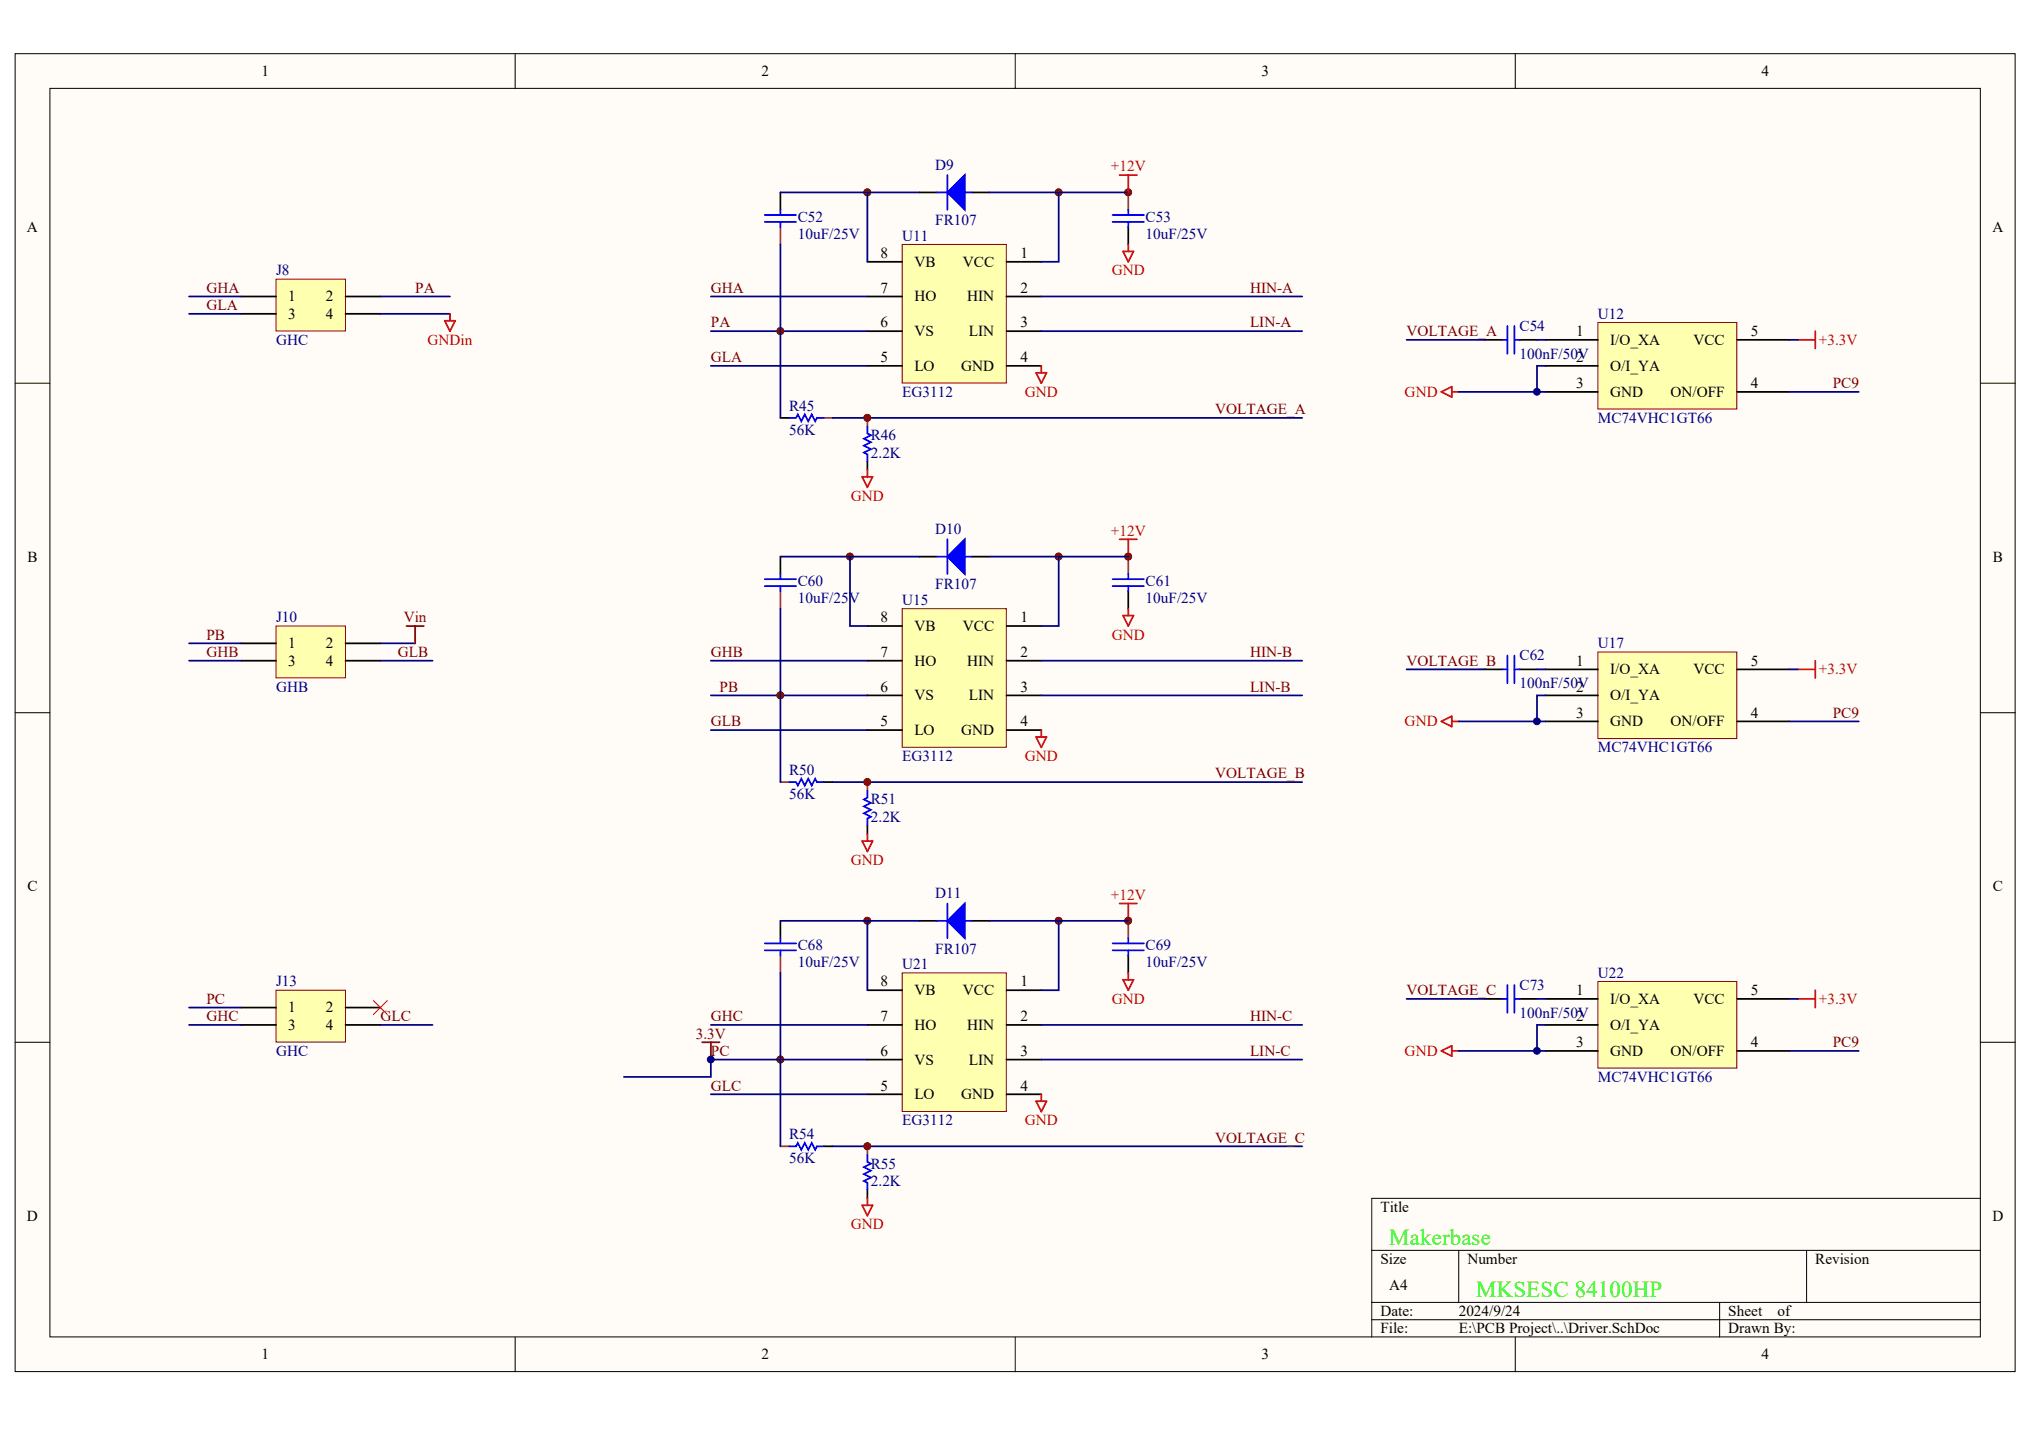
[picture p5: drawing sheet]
<svg xmlns="http://www.w3.org/2000/svg" width="287mm" height="202mm" viewBox="0 0 287 202" stroke-linecap="round" stroke-linejoin="round" font-family="sans-serif">
<g fill="#fffcf8" stroke="#000" stroke-width=".14">
<path d="M2.1 7.6h282.2v185.9h-282.2z"/>
<path d="M7 12.5h272.4v176.1h-272.4z"/>
</g>
<g fill="none" stroke="#000" stroke-width=".14">
<path d="M72.7 7.6v4.9M143.2 7.6v4.9M213.8 7.6v4.9M2.1 54.1h4.9M279.4 54.1h4.9M2.1 100.5h4.9M279.4 100.5h4.9M2.1 147h4.9M279.4 147h4.9M193.5 176.4h85.9M205.8 176.4v7.3M254.9 176.4v7.3"/>
<path d="M279.4 169h-85.9v19.6M72.7 188.6v4.9M143.2 188.6v4.9M193.5 183.7h85.9M193.5 186.2h85.9M213.8 188.6v4.9M242.6 183.7v4.9"/>
</g>
<g fill="#000080" stroke="#000080" stroke-width=".14">
<circle cx="110.1" cy="149.5" r=".48"/>
<circle cx="110.1" cy="98.1" r=".48"/>
<circle cx="110.1" cy="46.7" r=".48"/>
<circle cx="119.9" cy="78.5" r=".48"/>
<circle cx="122.4" cy="161.7" r=".48"/>
<circle cx="122.4" cy="129.9" r=".48"/>
<circle cx="122.4" cy="110.3" r=".48"/>
<circle cx="122.4" cy="58.9" r=".48"/>
<circle cx="122.4" cy="27.1" r=".48"/>
<circle cx="149.3" cy="129.9" r=".48"/>
<circle cx="149.3" cy="78.5" r=".48"/>
<circle cx="149.3" cy="27.1" r=".48"/>
<circle cx="159.2" cy="129.9" r=".48"/>
<circle cx="159.2" cy="78.5" r=".48"/>
<circle cx="159.2" cy="27.1" r=".48"/>
</g>
<path d="M110.1 32v2.5M159.2 27.1v2.5M116.2 58.9h1.3M122.4 58.9v1.3M159.2 78.5v2.5M110.1 83.4v2.5M110.1 110.3h1.2M122.4 110.3v1.2M110.1 134.8v2.4M159.2 129.9v2.4M110.1 161.7h1.2M122.4 161.7v1.2" fill="none" stroke="#a1006a" stroke-width=".25"/>
<g fill="none" stroke="#000" stroke-width=".25">
<path d="M110.1 27.1v2.5M129.7 27.1h2.5M137.1 27.1h2.4M159.2 32v2.5M110.1 58.9h1.2M110.1 78.5v2.5M122.4 65.1v1.2M129.7 78.5h2.5M137.1 78.5h2.4M159.2 83.4v2.5M116.2 110.3h1.3M122.4 116.4v1.3"/>
<path d="M110.1 129.9v2.4M129.7 129.9h2.5M137.1 129.9h2.4M159.2 134.8v2.4M116.2 161.7h1.3M122.4 167.8v1.2"/>
</g>
<g fill="none" stroke="#00f" stroke-width=".25">
<path d="M107.9 30.3h4.4M107.9 31.3h4.4M110.1 29.6v.7M110.1 31.3v.7M132.2 27.1h4.9M133.7 24.7v4.9M157 30.3h4.4M157 31.3h4.4M159.2 29.6v.7M159.2 31.3v.7M111.3 58.9h1l.3-.4 .4 .9 .5-.9 .5 .9 .5-.9 .5 .9 .3-.5h.9M122.4 60.2v1l.5 .2-1 .5 1 .5-1 .5 1 .5-1 .4 .5 .3v1"/>
<path d="M132.2 78.5h4.9M133.7 76.1v4.9M107.9 81.7h4.4M107.9 82.7h4.4M110.1 81v.7M110.1 82.7v.7M157 81.7h4.4M157 82.7h4.4M159.2 81v.7M159.2 82.7v.7M111.3 110.3h1l.3 .5 .4-1 .5 1 .5-1 .5 1 .5-1 .3 .5h.9M122.4 111.5v1l-.5 .3 1 .5-1 .4 1 .5-1 .5 1 .5-.5 .3v.9"/>
<path d="M107.9 133.1h4.4M107.9 134.1h4.4M110.1 132.3v.8M110.1 134.1v.7M132.2 129.9h4.9M133.7 127.5v4.8M157 133.1h4.4M157 134.1h4.4M159.2 132.3v.8M159.2 134.1v.7M111.3 161.7h1l.3-.5 .4 1 .5-1 .5 1 .5-1 .5 1 .3-.5h.9M122.4 162.9v1l.5 .2-1 .5 1 .5-1 .5 1 .5-1 .5 .5 .2v1"/>
</g>
<g fill="#00f" stroke="#00f" stroke-width=".25">
<path d="M133.7 78.5l2.4-2.4v4.9z"/>
<path d="M133.7 129.9l2.4-2.4v4.8z"/>
<path d="M133.7 27.1l2.4-2.4v4.9z"/>
</g>
<path d="M157.9 76.1h2.5M159.2 76.1v2.4M157.9 127.5h2.5M159.2 127.5v2.4" fill="none" stroke="#eb0000" stroke-width=".25"/>
<path d="M127.3 85.9h14.7v19.5h-14.7z" fill="#ffffb0" stroke="#800000" stroke-width=".14"/>
<path d="M122.4 88.3h4.9M122.4 93.2h4.9M122.4 98.1h4.9M142 88.3h4.9M142 93.2h4.9M142 98.1h4.9M122.4 103h4.9M142 103h4.9" fill="none" stroke="#000" stroke-width=".25"/>
<path d="M158.4 86.8h1.5l-.7 1.5zM159.2 85.9v.9M121.6 118.6h1.5l-.7 1.5zM122.4 117.7v.9M146.2 104h1.4l-.7 1.4zM146.9 103v1" fill="none" stroke="#eb0000" stroke-width=".25"/>
<path d="M110.1 78.5h19.6M119.9 78.5v9.8h2.5M139.5 78.5h19.7M149.4 78.5v9.8h-2.5M100.3 98.1h22.1M100.3 93.2h22.1M110.1 85.9v24.4M146.9 98.1h36.8M146.9 93.2h36.8M100.3 103h22.1M117.5 110.3h66.2" fill="none" stroke="#000080" stroke-width=".25"/>
<g fill="#800000" stroke="#800000" stroke-width=".14">
<circle cx="149.3" cy="78.5" r=".48"/>
<circle cx="119.9" cy="78.5" r=".48"/>
<circle cx="122.4" cy="110.3" r=".48"/>
<circle cx="159.2" cy="78.5" r=".48"/>
<circle cx="110.1" cy="98.1" r=".48"/>
</g>
<path d="M127.3 34.5h14.7v19.5h-14.7z" fill="#ffffb0" stroke="#800000" stroke-width=".14"/>
<path d="M122.4 36.9h4.9M142 36.9h4.9M122.4 41.8h4.9M122.4 46.7h4.9M122.4 51.6h4.9M142 41.8h4.9M142 46.7h4.9M142 51.6h4.9" fill="none" stroke="#000" stroke-width=".25"/>
<path d="M158.4 35.5h1.5l-.7 1.4zM159.2 34.5v1M146.2 52.6h1.4l-.7 1.5zM146.9 51.6v1M121.6 67.3h1.5l-.7 1.4zM122.4 66.3v1" fill="none" stroke="#eb0000" stroke-width=".25"/>
<path d="M110.1 27.1h19.6M110.1 34.5v24.4M122.4 27.1v9.8M139.5 27.1h19.7M149.4 27.1v9.8h-2.5M100.3 46.7h22.1M100.3 41.8h22.1M100.3 51.6h22.1M117.5 58.9h66.2M146.9 46.7h36.8M146.9 41.8h36.8" fill="none" stroke="#000080" stroke-width=".25"/>
<g fill="#800000" stroke="#800000" stroke-width=".14">
<circle cx="122.4" cy="27.1" r=".48"/>
<circle cx="149.3" cy="27.1" r=".48"/>
<circle cx="110.1" cy="46.7" r=".48"/>
<circle cx="159.2" cy="27.1" r=".48"/>
<circle cx="122.4" cy="58.9" r=".48"/>
</g>
<path d="M127.3 137.2h14.7v19.6h-14.7z" fill="#ffffb0" stroke="#800000" stroke-width=".14"/>
<path d="M122.4 139.7h4.9M142 139.7h4.9M122.4 144.6h4.9M122.4 149.5h4.9M122.4 154.4h4.9M142 144.6h4.9M142 149.5h4.9M142 154.4h4.9" fill="none" stroke="#000" stroke-width=".25"/>
<path d="M158.4 138.2h1.5l-.7 1.5zM159.2 137.2v1M146.2 155.3h1.4l-.7 1.5zM146.9 154.4v.9M121.6 170h1.5l-.7 1.5zM122.4 169v1" fill="none" stroke="#eb0000" stroke-width=".25"/>
<path d="M110.1 129.9h19.6M110.1 137.2v24.5M122.4 129.9v9.8M139.5 129.9h19.7M149.4 129.9v9.8h-2.5M100.3 144.6h22.1M100.3 154.4h22.1M146.9 144.6h36.8M146.9 149.5h36.8M117.5 161.7h66.2" fill="none" stroke="#000080" stroke-width=".25"/>
<g fill="#800000" stroke="#800000" stroke-width=".14">
<circle cx="149.3" cy="129.9" r=".48"/>
<circle cx="122.4" cy="129.9" r=".48"/>
<circle cx="110.1" cy="149.5" r=".48"/>
<circle cx="122.4" cy="161.7" r=".48"/>
<circle cx="159.2" cy="129.9" r=".48"/>
</g>
<path d="M225.4 45.5h19.6v12.2h-19.6z" fill="#ffffb0" stroke="#800000" stroke-width=".14"/>
<path d="M209.5 47.9h2.4M214.4 47.9h2.4M218.1 47.9h7.3M218.1 55.3h7.3M218.1 51.6h7.3M245.1 47.9h7.3M245.1 55.3h7.3" fill="none" stroke="#000" stroke-width=".25"/>
<path d="M211.9 47.9h.8M212.7 46v3.9M213.6 46v3.9M213.6 47.9h.8" fill="none" stroke="#00f" stroke-width=".25"/>
<path d="M198.4 47.9h11.1M205.8 55.3h12.3M216.8 47.9h1.3M218.1 51.6h-1.3v3.7M252.4 47.9h1.2M252.4 55.3h9.8" fill="none" stroke="#000080" stroke-width=".25"/>
<path d="M203.3 55.3l1.5-.8v1.5zM204.8 55.3h1M253.6 47.9h2.5M256.1 46.7v2.5" fill="none" stroke="#eb0000" stroke-width=".25"/>
<path d="M225.4 92h19.6v12.2h-19.6z" fill="#ffffb0" stroke="#800000" stroke-width=".14"/>
<path d="M209.5 94.4h2.4M214.4 94.4h2.4M218.1 94.4h7.3M218.1 98.1h7.3M245.1 94.4h7.3M218.1 101.8h7.3M245.1 101.8h7.3" fill="none" stroke="#000" stroke-width=".25"/>
<path d="M211.9 94.4h.8M212.7 92.5v3.9M213.6 92.5v3.9M213.6 94.4h.8" fill="none" stroke="#00f" stroke-width=".25"/>
<path d="M198.4 94.4h11.1M216.8 94.4h1.3M218.1 98.1h-1.3v3.7M252.4 94.4h1.2M205.8 101.8h12.3M252.4 101.8h9.8" fill="none" stroke="#000080" stroke-width=".25"/>
<path d="M253.6 94.4h2.5M256.1 93.2v2.4M203.3 101.8l1.5-.8v1.5zM204.8 101.8h1" fill="none" stroke="#eb0000" stroke-width=".25"/>
<path d="M225.4 138.5h19.6v12.2h-19.6z" fill="#ffffb0" stroke="#800000" stroke-width=".14"/>
<path d="M209.5 140.9h2.4M214.4 140.9h2.4M218.1 140.9h7.3M218.1 148.2h7.3M218.1 144.6h7.3M245.1 140.9h7.3M245.1 148.2h7.3" fill="none" stroke="#000" stroke-width=".25"/>
<path d="M212.7 138.9v4M213.6 138.9v4M211.9 140.9h.8M213.6 140.9h.8" fill="none" stroke="#00f" stroke-width=".25"/>
<path d="M198.4 140.9h11.1M205.8 148.2h12.3M216.8 140.9h1.3M218.1 144.6h-1.3v3.6M252.4 140.9h1.2M252.4 148.2h9.8" fill="none" stroke="#000080" stroke-width=".25"/>
<path d="M157.9 24.7h2.5M159.2 24.7v2.4M256.1 139.7v2.4M203.3 148.2l1.5-.7v1.5zM204.8 148.2h1M253.6 140.9h2.5" fill="none" stroke="#eb0000" stroke-width=".25"/>
<path d="M38.9 139.7h9.8v7.3h-9.8z" fill="#ffffb0" stroke="#800000" stroke-width=".14"/>
<path d="M34 142.1h4.9M34 144.6h4.9M48.8 142.1h4.9M48.8 144.6h4.9" fill="none" stroke="#000" stroke-width=".25"/>
<path d="M38.9 88.3h9.8v7.3h-9.8z" fill="#ffffb0" stroke="#800000" stroke-width=".14"/>
<path d="M34 90.8h4.9M34 93.2h4.9M48.8 90.8h4.9M48.8 93.2h4.9" fill="none" stroke="#000" stroke-width=".25"/>
<path d="M53.7 90.8h4.9" fill="none" stroke="#000080" stroke-width=".25"/>
<path d="M38.9 39.4h9.8v7.3h-9.8z" fill="#ffffb0" stroke="#800000" stroke-width=".14"/>
<path d="M34 41.8h4.9M34 44.3h4.9M48.8 41.8h4.9M48.8 44.3h4.9" fill="none" stroke="#000" stroke-width=".25"/>
<path d="M26.7 41.8h7.3M26.7 44.3h7.3M53.7 41.8h9.8M53.7 44.3h9.8M26.7 90.8h7.3M26.7 93.2h7.3M53.7 93.2h7.3M26.7 142.1h7.3M26.7 144.6h7.3M53.7 144.6h7.3M122.4 149.5h-22.1v2.4h-12.3" fill="none" stroke="#000080" stroke-width=".25"/>
<path d="M52.7 141.2l1.9 1.9M54.6 141.2l-1.9 1.9" fill="none" stroke="#f00" stroke-width=".14"/>
<path d="M57.3 88.3h2.5M58.6 88.3v2.5M99.1 147h2.4M100.3 147v2.5" fill="none" stroke="#800000" stroke-width=".25"/>
<path d="M62.7 45.2h1.5l-.7 1.5zM63.5 44.3v.9" fill="none" stroke="#eb0000" stroke-width=".25"/>
<g fill="#000080" stroke="#000080" stroke-width=".14">
<circle cx="100.3" cy="149.5" r=".48"/>
<circle cx="216.8" cy="148.2" r=".48"/>
<circle cx="216.8" cy="101.7" r=".48"/>
<circle cx="216.8" cy="55.3" r=".48"/>
</g>
<g font-size="3.2" fill="#0f0">
<text x="196" y="175.6">Makerbase</text>
<text x="208.2" y="182.9">MKSESC 84100HP</text>
</g>
<g font-size="2.2">
<text x="36.9" y="10.7">1</text>
<text x="107.4" y="10.7">2</text>
<text x="178" y="10.7">3</text>
<text x="248.5" y="10.7">4</text>
<text x="3.8" y="32.7">A</text>
<text x="281.1" y="32.7">A</text>
<text x="124.2" y="41.3">7</text>
<text x="124.2" y="36.4">8</text>
<text x="129" y="37.6">VB</text>
<text x="135.8" y="37.6">VCC</text>
<text x="144" y="36.4">1</text>
<text x="144" y="41.3">2</text>
<text x="40.7" y="42.5">1</text>
<text x="40.7" y="45">3</text>
<text x="46" y="42.5">2</text>
<text x="46" y="45">4</text>
<text x="124.2" y="46.2">6</text>
<text x="129" y="47.4">VS</text>
<text x="129" y="42.5">HO</text>
<text x="136.4" y="42.5">HIN</text>
<text x="136.7" y="47.4">LIN</text>
<text x="144" y="46.2">3</text>
<text x="222.4" y="47.4">1</text>
<text x="247" y="47.4">5</text>
<text x="124.2" y="51.1">5</text>
<text x="129" y="52.3">LO</text>
<text x="135.6" y="52.3">GND</text>
<text x="144" y="51.1">4</text>
<text x="222.4" y="51.1">2</text>
<text x="227.1" y="48.6">I/O_XA</text>
<text x="227.1" y="52.3">O/I_YA</text>
<text x="238.9" y="48.6">VCC</text>
<text x="222.4" y="54.8">3</text>
<text x="227.1" y="56">GND</text>
<text x="235.7" y="56">ON/OFF</text>
<text x="247" y="54.8">4</text>
<text x="3.9" y="79.2">B</text>
<text x="281.1" y="79.2">B</text>
<text x="124.2" y="87.8">8</text>
<text x="129" y="89">VB</text>
<text x="135.8" y="89">VCC</text>
<text x="144" y="87.8">1</text>
<text x="40.7" y="91.4">1</text>
<text x="40.7" y="93.9">3</text>
<text x="46" y="91.4">2</text>
<text x="46" y="93.9">4</text>
<text x="124.2" y="92.7">7</text>
<text x="129" y="93.9">HO</text>
<text x="136.4" y="93.9">HIN</text>
<text x="144" y="92.7">2</text>
<text x="222.4" y="93.9">1</text>
<text x="227.1" y="95.1">I/O_XA</text>
<text x="238.9" y="95.1">VCC</text>
<text x="247" y="93.9">5</text>
<text x="124.2" y="97.6">6</text>
<text x="129" y="98.8">VS</text>
<text x="136.7" y="98.8">LIN</text>
<text x="144" y="97.6">3</text>
<text x="222.4" y="101.2">3</text>
<text x="222.4" y="97.6">2</text>
<text x="227.1" y="98.8">O/I_YA</text>
<text x="247" y="101.2">4</text>
<text x="124.2" y="102.5">5</text>
<text x="129" y="103.7">LO</text>
<text x="135.6" y="103.7">GND</text>
<text x="144" y="102.5">4</text>
<text x="227.1" y="102.5">GND</text>
<text x="235.7" y="102.5">ON/OFF</text>
<text x="3.9" y="125.7">C</text>
<text x="281.1" y="125.7">C</text>
<text x="40.7" y="142.8">1</text>
<text x="46" y="142.8">2</text>
<text x="124.2" y="139.2">8</text>
<text x="129" y="140.4">VB</text>
<text x="135.8" y="140.4">VCC</text>
<text x="144" y="139.2">1</text>
<text x="222.4" y="140.4">1</text>
<text x="227.1" y="141.6">I/O_XA</text>
<text x="238.9" y="141.6">VCC</text>
<text x="247" y="140.4">5</text>
<text x="40.7" y="145.3">3</text>
<text x="46" y="145.3">4</text>
<text x="124.2" y="148.9">6</text>
<text x="124.2" y="144">7</text>
<text x="129" y="145.3">HO</text>
<text x="136.4" y="145.3">HIN</text>
<text x="144" y="144">2</text>
<text x="144" y="148.9">3</text>
<text x="222.4" y="147.7">3</text>
<text x="222.4" y="144">2</text>
<text x="227.1" y="148.9">GND</text>
<text x="227.1" y="145.3">O/I_YA</text>
<text x="235.7" y="148.9">ON/OFF</text>
<text x="247" y="147.7">4</text>
<text x="124.2" y="153.8">5</text>
<text x="129" y="155.1">LO</text>
<text x="129" y="150.2">VS</text>
<text x="135.6" y="155.1">GND</text>
<text x="136.7" y="150.2">LIN</text>
<text x="144" y="153.8">4</text>
<text x="3.8" y="172.2">D</text>
<text x="194.8" y="171">Title</text>
<text x="281.1" y="172.2">D</text>
<text x="194.8" y="178.3">Size</text>
<text x="207" y="178.3">Number</text>
<text x="256.1" y="178.3">Revision</text>
<text x="194.8" y="185.6">Date:</text>
<text x="196" y="182">A4</text>
<text x="205.8" y="185.6">2024/9/24</text>
<text x="243.8" y="185.6">Sheet</text>
<text x="250.8" y="185.6">of</text>
<text x="36.9" y="191.8">1</text>
<text x="107.4" y="191.8">2</text>
<text x="178" y="191.8">3</text>
<text x="194.8" y="188.1">File:</text>
<text x="205.8" y="188.1">E:\PCB Project\..\Driver.SchDoc</text>
<text x="243.8" y="188.1">Drawn By:</text>
<text x="248.5" y="191.8">4</text>
</g>
<g font-size="2.2" fill="#000080">
<text x="131.9" y="23.9">D9</text>
<text x="112.6" y="31.3">C52</text>
<text x="112.6" y="33.7">10uF/25V</text>
<text x="127.3" y="34">U11</text>
<text x="131.9" y="31.8">FR107</text>
<text x="161.6" y="31.3">C53</text>
<text x="161.6" y="33.7">10uF/25V</text>
<text x="38.9" y="38.8">J8</text>
<text x="214.4" y="46.7">C54</text>
<text x="225.4" y="45">U12</text>
<text x="38.9" y="48.6">GHC</text>
<text x="214.4" y="50.6">100nF/50V</text>
<text x="111.3" y="57.9">R45</text>
<text x="127.3" y="56">EG3112</text>
<text x="225.4" y="59.6">MC74VHC1GT66</text>
<text x="111.3" y="61.4">56K</text>
<text x="122.9" y="62.1">R46</text>
<text x="122.9" y="64.5">2.2K</text>
<text x="131.9" y="75.3">D10</text>
<text x="112.6" y="82.6">C60</text>
<text x="131.9" y="83.1">FR107</text>
<text x="161.6" y="82.6">C61</text>
<text x="38.9" y="87.8">J10</text>
<text x="112.6" y="85.1">10uF/25V</text>
<text x="127.3" y="85.3">U15</text>
<text x="161.6" y="85.1">10uF/25V</text>
<text x="214.4" y="93.2">C62</text>
<text x="225.4" y="91.4">U17</text>
<text x="38.9" y="97.6">GHB</text>
<text x="214.4" y="97.1">100nF/50V</text>
<text x="127.3" y="107.4">EG3112</text>
<text x="225.4" y="106.1">MC74VHC1GT66</text>
<text x="111.3" y="109.3">R50</text>
<text x="111.3" y="112.7">56K</text>
<text x="122.9" y="113.5">R51</text>
<text x="122.9" y="115.9">2.2K</text>
<text x="131.9" y="126.7">D11</text>
<text x="112.6" y="134">C68</text>
<text x="112.6" y="136.5">10uF/25V</text>
<text x="127.3" y="136.7">U21</text>
<text x="131.9" y="134.5">FR107</text>
<text x="161.6" y="134">C69</text>
<text x="161.6" y="136.5">10uF/25V</text>
<text x="225.4" y="137.9">U22</text>
<text x="38.9" y="139.2">J13</text>
<text x="214.4" y="143.6">100nF/50V</text>
<text x="214.4" y="139.6">C73</text>
<text x="38.9" y="148.9">GHC</text>
<text x="225.4" y="152.6">MC74VHC1GT66</text>
<text x="111.3" y="160.7">R54</text>
<text x="127.3" y="158.7">EG3112</text>
<text x="111.3" y="164.1">56K</text>
<text x="122.9" y="164.8">R55</text>
<text x="122.9" y="167.3">2.2K</text>
</g>
<g font-size="2.2" fill="#eb0000">
<text x="156.7" y="24.2">+12V</text>
<text x="156.8" y="38.8">GND</text>
<text x="60.3" y="48.6">GNDin</text>
<text x="256.6" y="48.6">+3.3V</text>
<text x="144.6" y="56">GND</text>
<text x="198.2" y="56">GND</text>
<text x="120" y="70.7">GND</text>
<text x="156.7" y="75.5">+12V</text>
<text x="156.8" y="90.2">GND</text>
<text x="256.6" y="95.1">+3.3V</text>
<text x="144.6" y="107.4">GND</text>
<text x="198.2" y="102.5">GND</text>
<text x="120" y="122">GND</text>
<text x="156.7" y="126.9">+12V</text>
<text x="156.8" y="141.6">GND</text>
<text x="256.6" y="141.6">+3.3V</text>
<text x="198.2" y="148.9">GND</text>
<text x="144.6" y="158.7">GND</text>
<text x="120" y="173.4">GND</text>
</g>
<g font-size="2.2" fill="#800000">
<text x="29.1" y="41.3">GHA</text>
<text x="58.6" y="41.3">PA</text>
<text x="100.3" y="41.3">GHA</text>
<text x="176.3" y="41.3">HIN-A</text>
<text x="29.1" y="43.7">GLA</text>
<text x="100.3" y="46.2">PA</text>
<text x="176.3" y="46.2">LIN-A</text>
<text x="198.4" y="47.4">VOLTAGE_A</text>
<text x="100.3" y="51.1">GLA</text>
<text x="171.4" y="58.4">VOLTAGE_A</text>
<text x="258.5" y="54.8">PC9</text>
<text x="57" y="87.8">Vin</text>
<text x="29.1" y="92.7">GHB</text>
<text x="29.1" y="90.2">PB</text>
<text x="56.1" y="92.7">GLB</text>
<text x="100.3" y="92.7">GHB</text>
<text x="176.3" y="92.7">HIN-B</text>
<text x="198.4" y="93.9">VOLTAGE_B</text>
<text x="101.5" y="97.6">PB</text>
<text x="176.3" y="97.6">LIN-B</text>
<text x="258.5" y="101.2">PC9</text>
<text x="100.3" y="102.5">GLB</text>
<text x="171.4" y="109.8">VOLTAGE_B</text>
<text x="29.1" y="141.6">PC</text>
<text x="198.4" y="140.4">VOLTAGE_C</text>
<text x="29.1" y="144">GHC</text>
<text x="53.7" y="144">GLC</text>
<text x="98.1" y="146.5">3.3V</text>
<text x="100.3" y="144">GHC</text>
<text x="100.3" y="148.9">PC</text>
<text x="176.3" y="144">HIN-C</text>
<text x="176.3" y="148.9">LIN-C</text>
<text x="258.5" y="147.7">PC9</text>
<text x="100.3" y="153.8">GLC</text>
<text x="171.4" y="161.2">VOLTAGE_C</text>
</g>
</svg>
